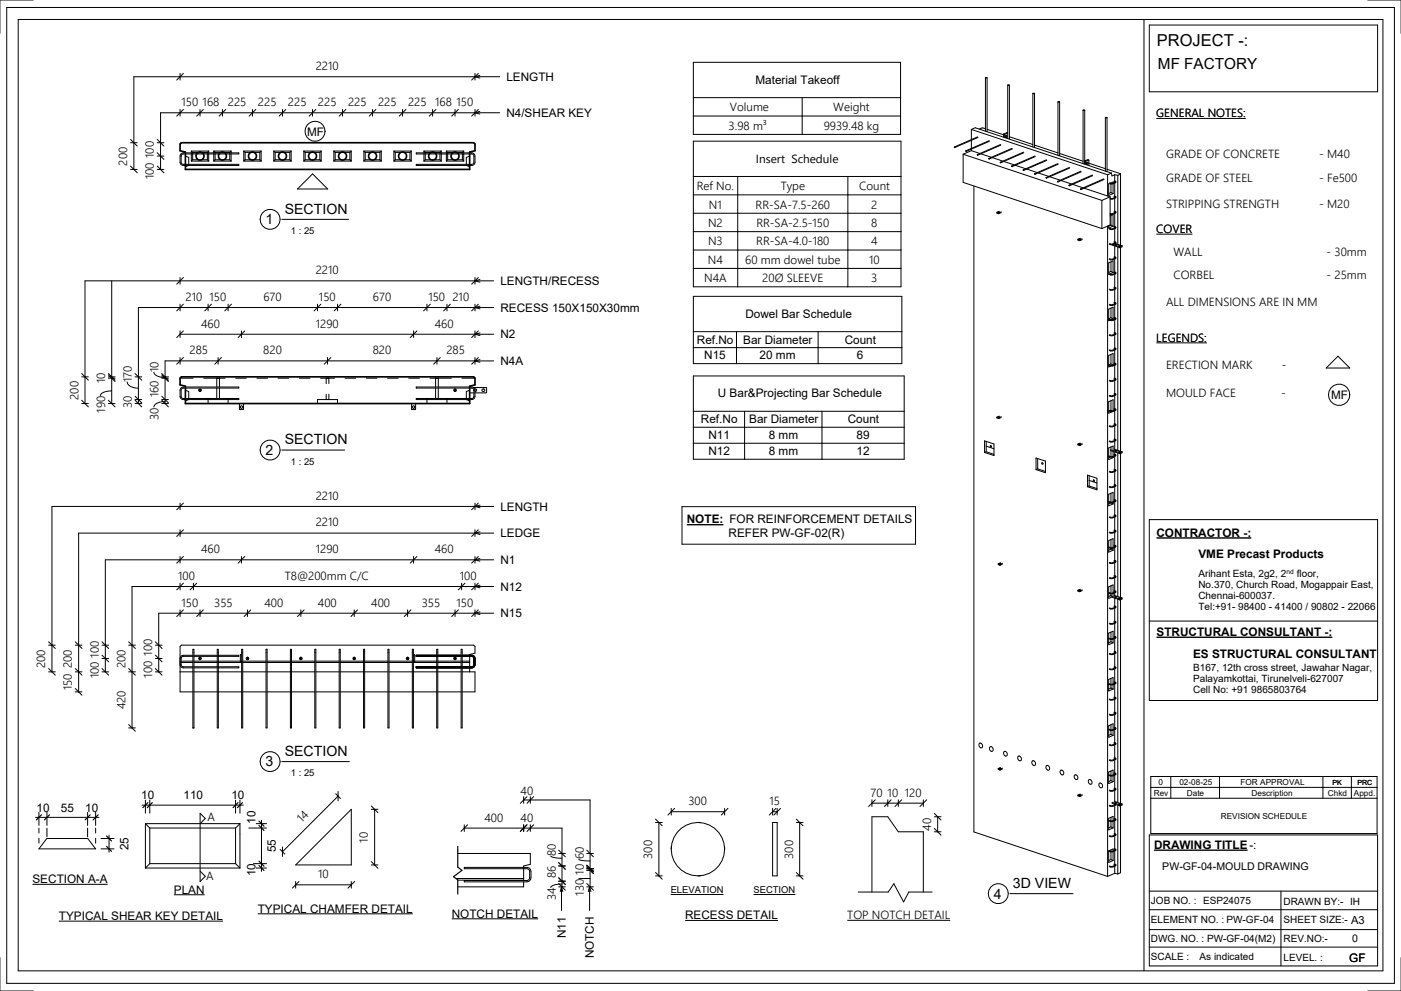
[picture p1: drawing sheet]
<svg xmlns="http://www.w3.org/2000/svg" width="420mm" height="297mm" viewBox="0 0 420 297" stroke-linecap="round" stroke-linejoin="round" font-family="sans-serif">
<g fill="none" stroke="#000" stroke-width=".3">
<path d="M2 2.2h416.1v292.6h-416.1zM5.5 5.8h409.2v285.3h-409.2zM10 0h-10v10M343 5.8v285.3M344.6 7.5h68.5v20h-68.5zM410.1 0h10v10M54 22v2M54 32.8v2M55 22l-2 2M55 32.8l-2 2M60 32.8v2M61 32.8l-2 2"/>
<path d="M66.7 32.8v2M67.7 32.8l-2 2M75.7 32.8v2M76.7 32.8l-2 2M84.7 32.8v2M85.7 32.8l-2 2M93.7 32.8v2M94.7 32.8l-2 2M102.7 32.8v2M103.7 32.8l-2 2M111.7 32.8v2M112.7 32.8l-2 2"/>
<path d="M120.7 32.8v2M121.7 32.8l-2 2M129.7 32.8v2M130.7 32.8l-2 2M136.4 32.8v2M137.4 32.8l-2 2M142.4 22v2M142.4 32.8v2M143.4 22l-2 2M143.4 32.8l-2 2M143.9 22.6l-1.5 .4 1.5 .4M143.9 33.4l-1.5 .4 1.5 .4"/>
<path d="M149.8 23h-109.7v27.8M149.8 33.8h-101.7v17M291.3 38.8l40.8 13.6M291.3 38.8v3.1M291.3 38.8l1.1-.5 8.5 2.8v-.8M295.5 23.3v16M295.5 38.6l-1.1-.2-.8 .3M295.5 23.3h.5zM296 38.8l4.9 1.6M296 23.3v16.2M302.2 25.5v16M302.2 25.5h.5z"/>
<path d="M302.7 25.5v16.2M309.7 28v16.1M309.7 28h.5zM310.2 28v16.2M317.2 30.5v16.1M317.2 30.5h.5zM317.7 30.5v16.2M324.7 33v16.1M324.8 33h.4zM325.2 33v15.3M331.4 35.3v16M331.5 35.2l.4 .1z"/>
<path d="M331.9 35.3v16.2M39.1 49.8l2 2M39.1 50.8h2M39.1 41.8l2 2M39.1 42.8h2M47.1 50.8h2M47.1 49.8l2 2M47.1 42.8h2M47.1 45.8l2 2M47.1 46.8h2M47.1 41.8l2 2M54.3 46.1l.7-.3h16.6v.4h-16.6l-.5 .1-.2 .5v2l.5 .5h16.8v.3h-16.9l-.6-.5-.1-.5v-1.8z"/>
<path d="M55.6 46.8l1 .4v2.4l-1 .4M57.4 45.3h5.2M57.4 45.3v3M57.4 48.3h5.2M57.4 45.3l.4 .4M57.8 45.7h1.7M57.8 45.7v2.2M57.8 47.9l-.4 .4M57.8 47.9h1.7M60.5 45.7h1.7M60.5 47.9h1.7M62.2 47.9l.4 .4"/>
<path d="M62.2 45.7v2.2M62.6 45.3v3M62.6 45.3l-.4 .4M64.1 45.3h5.2M64.1 48.3h5.2M64.1 45.3v3M64.1 45.3l.4 .4M64.5 45.7h1.7M64.5 47.9h1.7M64.5 45.7v2.2M64.5 47.9l-.4 .4M67.2 45.7h1.7"/>
<path d="M67.2 47.9h1.7M68.9 47.9l.4 .4M68.9 45.7v2.2M69.3 45.3v3M69.3 45.3l-.4 .4M73.1 45.3h5.2M73.1 48.3h5.2M73.1 45.3v3M73.1 45.3l.4 .4M73.5 45.7h1.7M73.5 47.9h1.7M73.5 45.7v2.2"/>
<path d="M73.5 47.9l-.4 .4M76.2 45.7h1.7M76.2 47.9h1.7M77.9 47.9l.4 .4M77.9 45.7v2.2M78.3 45.3v3M78.3 45.3l-.4 .4M82.1 45.3h5.2M82.1 48.3h5.2M82.1 45.3v3M82.1 45.3l.4 .4M82.5 45.7h1.7"/>
<path d="M82.5 47.9h1.7M82.5 45.7v2.2M82.5 47.9l-.4 .4M85.2 45.7h1.7M85.2 47.9h1.7M86.9 47.9l.4 .4M86.9 45.7v2.2M87.3 45.3v3M87.3 45.3l-.4 .4M91.1 45.3h5.2M91.1 48.3h5.2M91.1 45.3v3"/>
<path d="M91.1 45.3l.4 .4M91.5 45.7h1.7M91.5 47.9h1.7M91.5 45.7v2.2M91.5 47.9l-.4 .4M93.7 52.1l4.6 4.6h-9.1zM94.2 45.7h1.7M94.2 47.9h1.7M95.9 47.9l.4 .4M95.9 45.7v2.2M96.3 45.3v3M96.3 45.3l-.4 .4"/>
<path d="M100.1 45.3h5.2M100.1 48.3h5.2M100.1 45.3v3M100.1 45.3l.4 .4M100.5 45.7h1.7M100.5 47.9h1.7M100.5 45.7v2.2M100.5 47.9l-.4 .4M103.2 45.7h1.7M103.2 47.9h1.7M104.9 47.9l.4 .4M104.9 45.7v2.2"/>
<path d="M105.3 45.3v3M105.3 45.3l-.4 .4M109.1 45.3h5.2M109.1 48.3h5.2M109.1 45.3v3M109.1 45.3l.4 .4M109.5 45.7h1.7M109.5 47.9h1.7M109.5 45.7v2.2M109.5 47.9l-.4 .4M112.2 45.7h1.7M112.2 47.9h1.7"/>
<path d="M113.9 47.9l.4 .4M113.9 45.7v2.2M114.3 45.3v3M114.3 45.3l-.4 .4M118.1 45.3h5.2M118.1 48.3h5.2M118.1 45.3v3M118.1 45.3l.4 .4M118.5 45.7h1.7M118.5 47.9h1.7M118.5 45.7v2.2M118.5 47.9l-.4 .4"/>
<path d="M121.2 45.7h1.7M121.2 47.9h1.7M122.9 47.9l.4 .4M122.9 45.7v2.2M123.3 45.3v3M123.3 45.3l-.4 .4M124.8 45.8l16.9 .1 .7 .6v2.4l-.3 .4-.6 .3h-16.7v-.3h16.7l.4-.2 .2-.5v-2l-.5-.4h-16.8zM127.1 45.3h5.2M127.1 48.3h5.2M127.1 45.3v3M127.1 45.3l.4 .4M127.5 45.7h1.7"/>
<path d="M127.5 47.9h1.7M127.5 45.7v2.2M127.5 47.9l-.4 .4M130.2 45.7h1.7M130.2 47.9h1.7M131.9 47.9l.4 .4M131.9 45.7v2.2M132.3 45.3v3M132.3 45.3l-.4 .4M133.8 45.3h5.2M133.8 48.3h5.2M133.8 45.3v3"/>
<path d="M133.8 45.3l.4 .4M134.2 45.7h1.8M134.2 47.9h1.8M134.2 45.7v2.2M134.2 47.9l-.4 .4M136.9 45.7h1.7M136.9 47.9h1.7M138.6 47.9l.4 .4M138.6 45.7v2.2M139 45.3v3M139 45.3l-.4 .4M140.8 46.8l-1 .4v2.4l1 .4"/>
<path d="M288.8 46.2v8.5l41.6 13.8M288.8 46.2l41.6 13.9M289.6 45.2l.1 .1M291.3 42.1v2.4M291.3 44.7v.5M291.3 45.2l2.5 .8M291.3 45.2l-2.5 1M292 55.8v193.6l40.1 13.3M293.1 41l-6.9 3.1M293.2 41.2l-6.9 3M294.1 46.1l3.2 1.1M296.5 47.5h.1"/>
<path d="M296.5 47.5l.1 .2zM296.6 42.2l-7 3M296.7 42.4l-7 3M297.5 47.3l3.2 1M300 43.3l-6.9 3M300.1 43.5l-7 3M300.9 40.3l.3 .1M301 40.2l.9-.4 .3 .1-.9 .4M301 40.2l-.1 .1M301 40.2l.3 .1M301 48.4l3.1 1.1M301.2 40.4v.8l24 8v-.8"/>
<path d="M301.3 40.3l-.1 .1M301.6 40.6v.1M301.6 40.7l-.1 .4M302.7 41l7 2.3M303.5 44.5l-7 3M303.5 44.6l-6.9 3.1M304.4 49.5l3.2 1.1M306.9 45.6l-7 3M307 45.8l-7 3M307.9 50.7l3.1 1M310.2 43.5l7 2.3M310.3 46.8l-6.9 3"/>
<path d="M310.4 46.9l-6.9 3.1M311.3 51.8l3.2 1.1M313.8 47.9l-7 3M313.9 48.1l-7 3M314.7 53l3.2 1M317.2 49l-6.9 3.1M317.3 49.2l-7 3.1M317.7 46l7 2.3M318.2 54.1l3.1 1.1M320.7 50.2l-7 3M320.7 50.4l-6.9 3M321.6 55.3l3.2 1"/>
<path d="M324.1 51.3l-7 3.1M324.2 51.5l-7 3M325.1 56.4l7.8 2.6M325.2 48.4l.3 .1M325.2 48.3l.3 .1M325.2 48.3v.1M325.5 48.5v.8l7.8 2.6M325.5 48.4v.1M325.9 49.3a.31 .31 0 0 1-.2-.4 .31 .31 0 0 1 .5-.1l-.3 .5M325.9 48.7h.1M325.9 48.7l-.1 .4M326.4 48l-.3-.1-.9 .4"/>
<path d="M326.4 48l.1 1.6M326.4 48l-.9 .4M326.5 48.9l4.9 1.7M327.5 52.5l-6.9 3M327.6 52.7l-6.9 3M331 53.6l-7 3 .1 .2-.1-.2M331.1 53.8l-7 3M331.9 50.7l4.1 1.5M332.1 52.4v6.4M332.6 55l1.1 .1M332.6 54.8l.4 .1M332.7 55l-.3 .1v3.5l1.3-.6"/>
<path d="M332.9 59v8.5l-2.5 1M332.9 59l-2.5 1.1M333.1 54.8v.2M333.1 55.2v2.5M333.1 57.7l.6 .3M333.1 57.7l-.7 .3M333.3 51.9l-1.2 .5M333.3 51.9l.1 .8 .8-.3M333.7 54.9v-.3l-.8 .3M333.7 55.1v2.9M334 54.4l.4 .2-1.4 .3M334 58.9l.4 .2"/>
<path d="M334.1 54.2l.4 .2 .1 .3-.9 .4M334.1 58.8l.4 .1 .1 .3-.9 .5h-.8M334.2 52.4l1 .2M334.2 52.4v1.9M334.2 54.5v.2M334.2 54.9v3.9M334.2 59v.2M334.2 59.4v4M334.4 59.1l-1 .4-.5-.1M335.2 52.6v20.7M336 52.2v21.3M336 52.2l-.8 .4"/>
<path d="M298.9 63.7v.2l.5 .2M298.9 63.7l.5 .1M299 63.6l-.1 .1M299.3 63.6h.4zM299.4 63.8v.3M299.5 64l-.1 .1M299.5 63.8h-.1M299.5 63.8v.2M299.6 63.3l-.6 .3M300.2 63.8l-.7 .2M300.2 63.5l-.7 .3M323.2 71.8v.2l.5 .1"/>
<path d="M323.2 71.8l.5 .1M323.3 71.7l-.1 .1M323.6 71.7h.4zM323.7 71.9v.2M323.8 72.1h-.1M323.8 71.9h-.1M323.8 71.9v.2M323.9 71.4l-.6 .3M324.5 71.8l-.7 .3M324.5 71.6l-.7 .3M330.4 60.1v8.4M332.1 67.8v194.9"/>
<path d="M332.4 67.6v.8l1.3-.6M332.6 73.2l1.1 .1M332.9 64.7l.8-.4v3.5M333.1 64.6v2.9M333.1 78.5v2.9M333.1 67.5l.6 .3M333.1 67.5l-.7 .3M333.4 73.5l2.3 .7M333.7 73.3l2 .7M334 63.5l.4 .2-1 .4-.5-.1M334 68l.4 .2-1 .4-.8-.1M334 72.6l.4 .2-1 .4-.8-.2"/>
<path d="M334 77.2l.4 .1M334.1 63.3l.4 .2 .1 .3-.9 .4h-.8M334.1 67.9l.4 .1 .1 .3-1.2 .5-.8-.1M334.1 72.4l.4 .2 .1 .3-.9 .4M334.1 77l.4 .1 .1 .3-1.2 .5-.8-.1M334.1 72.9h.1M334.2 63.6v.2M334.2 64v3.9M334.2 68.1v.2M334.2 68.5v4M334.2 72.7v.2M334.2 73.7v3.3"/>
<path d="M334.2 77.2v.2M334.2 77.6v4M334.3 73.3h.5zM334.4 73l2 .7M334.4 77.3l-1 .4-.8-.1M335.2 74.1v60.9M335.4 73.6l.5 .1zM335.7 74v.2M335.7 74h.1M335.7 74.2l.1 .1M335.8 74v.3M336 74.2v61.1"/>
<path d="M336.4 73.7v.3l-.6 .3M336.4 73.7l-.6 .3M33.5 84.2v36.8M54 83.2v2M54 91.2v2M54 99.2v2M55 83.2l-2 2M55 91.2l-2 2M55 99.2l-2 2M62.4 91.2v2M63.4 91.2l-2 2M68.4 91.2v2"/>
<path d="M69.4 91.2l-2 2M72.4 99.2v2M73.4 99.2l-2 2M95.2 91.2v2M96.2 91.2l-2 2M101.2 91.2v2M102.2 91.2l-2 2M124 99.2v2M125 99.2l-2 2M128 91.2v2M129 91.2l-2 2M134 91.2v2"/>
<path d="M135 91.2l-2 2M142.4 83.2v2M142.4 91.2v2M142.4 99.2v2M143.4 83.2l-2 2M143.4 91.2l-2 2M143.4 99.2l-2 2M143.9 83.8l-1.5 .4 1.5 .4M143.9 91.8l-1.5 .4 1.5 .4M143.9 99.8l-1.5 .4 1.5 .4M148 84.2h-122.5v36.8M148 92.2h-106.5v28.8"/>
<path d="M332.4 95.7l.6 .2M333.1 92.4v2.9M333.1 95.3l.6 .3M333.1 95.3l-.7 .2M333.1 81.4l.6 .3M333.1 81.4l-.7 .3M333.7 81.7v-3.5l-1.3 .6v3.5l.2-.1M333.7 95.6v-3.5l-1.3 .6v3.4l.3-.1M333.7 95.6l-.7 .3M333.7 81.7l-1 .4M334 81.7l.4 .2-1 .4-.8-.2M334 86.3l.4 .1-1 .4-.8-.1"/>
<path d="M334 90.8l.4 .2M334 95.4l.4 .1-1.4 .4M334 99.9l.4 .2-1 .4-.8-.2M334.1 95.2l.4 .1 .1 .3-1.2 .5-1-.2M334.1 81.5l.4 .2 .1 .3-1.2 .5-.8-.2M334.1 86.1l.4 .1 .1 .3-1.2 .5-.8-.1M334.1 90.6l.4 .2 .1 .3-1.2 .5-.8-.2M334.1 99.7l.4 .2 .1 .3-1.2 .5-.8-.2M334.2 81.8v.2M334.2 82.2v3.9M334.2 86.3v.2M334.2 86.7v4"/>
<path d="M334.2 90.9v.2M334.2 91.3v3.9M334.2 95.4v.2M334.2 95.8v4M334.2 100v.2M334.4 91l-1 .4-.8-.2M24.5 120l2 2M24.5 112l2 2M24.5 113h2M32.5 113.4h2M32.5 120l2 2M32.5 113h2"/>
<path d="M32.5 112l2 2M32.5 112.4l2 2M33.5 117.2h-.9a2.72 2.72 0 0 0-2.5 1.4M38.1 114.5a2.99 2.99 0 0 0 3.4 1.9M40.5 119.8h2M40.5 113h2M40.5 120l2 2M40.5 118.8l2 2M40.5 112l2 2M46.1 111.6a3.1 3.1 0 0 0 3.4 1.6M48.5 119.8h2M48.5 113.4h2"/>
<path d="M48.5 113h2M48.5 120l2 2M48.5 118.8l2 2M48.5 112.4l2 2M48.5 112l2 2M54 107.2v2M54 100.2h94M54 113.4h3.9M54.3 116.3l.7-.3h16.6v.3h-16.6l-.5 .2-.2 .5v2l.5 .4 16.8 .1v.3h-16.9l-.6-.5-.1-.5v-1.8zM55 107.2l-2 2M55.6 117l1 .4v2.1M56.6 119.8l-1 .4"/>
<path d="M61.1 113.4h6.4M62.4 119.8v1.2M65 113.4v2.6M65 116.3v3.2M65.4 107.2v2M65.8 113.4v2.6M65.8 116.3v3.2M66.4 107.2l-2 2M68.4 119.8v1.2M70.7 113.4h3.1M77 113.4h3.2M83.4 113.4h3.2"/>
<path d="M89.8 113.4h3.1M96.1 113.4h4.2M97.8 113.4v1.6M97.8 118.2v1.6M98.2 107.2v2M98.6 113.4v1.6M98.6 118.2v1.6M99.2 107.2l-2 2M103.5 113.4h3.2M109.8 113.4h3.2M116.2 113.4h3.2M122.6 113.4h3.1"/>
<path d="M124.8 116l16.9 .1 .7 .6v2.4l-.3 .4-.6 .3h-16.7v-.3h16.7l.4-.2 .2-.5v-2l-.5-.4-16.8-.1zM128 119.8v1.2M128.9 113.4h6.4M130.6 113.4v2.6M130.6 116.3v3.2M131 107.2v2M131.4 113.4v2.6M131.4 116.3v3.2M132 107.2l-2 2M134 119.8v1.2M138.5 113.4h3.9M139.8 119.8l1 .4"/>
<path d="M140.8 117l-1 .4v2.1M140.8 117.8h1.3M142 116.2l3.9 .1v1.4l-.2 .1h-3.3M142.1 116.9v.2M142.3 116.6l.5 .1 .1 .3-.1 .3h-.4M142.4 108.2l1.5 .4M142.4 108.2h5.6M142.4 107.2v2M142.4 108.2h-92.9v12.8M143.4 107.2l-2 2M143.9 107.8l-1.5 .4M333.1 106.3v2.8"/>
<path d="M333.1 109.1l.6 .3M333.1 109.1l-.6 .3M333.7 109.4v-3.4l-1.3 .5v3.5l.6-.2M333.7 109.4l-.3 .2M334 104.5l.4 .1-1 .4-.8-.1M334 109l.4 .2M334 113.6l.4 .1-1 .4-.8-.1M334 118.1l.4 .2-1 .4-.8-.2M334.1 104.3l.4 .1 .1 .3-1.2 .5-.8-.1M334.1 108.8l.4 .2 .1 .3-1.2 .5-1-.2M334.1 113.4l.4 .1 .1 .3-1.2 .5-.8-.1M334.1 117.9l.4 .2 .1 .3-1.2 .5-.8-.2"/>
<path d="M334.2 100.4v3.9M334.2 104.5v.2M334.2 104.9v4M334.2 109.1v.2M334.2 109.5v3.9M334.2 113.6v.2M334.2 114v4M334.2 118.2v.2M334.2 118.6v3.9M334.4 109.2l-1 .4-1-.2M401.2 106.8l3.5 3.5h-7.1zM24.5 121h2"/>
<path d="M32.5 121h2M40.5 121h2M48.5 121h2M49.5 120.4a3 3 0 0 0-3.4 1.6M71.8 121l.1 1.8h1l.1-1.8M95.2 121v-1.2h6v1.2M123.4 121l.1 1.8h1l.1-1.8M295.2 132.2l2.8 .9v3.5l-2.8-1zM295.7 133.8l2.3 .7M295.7 135.4l-.5 .2M295.7 135.4l2.3 .8M295.7 132.3v3.1"/>
<path d="M298.9 125.1v.2l.5 .2M298.9 125.1l.5 .1M299.3 125h.4zM299.4 125.2v.3M299.5 125.2v.2M299.5 125.4l-.1 .1M299.5 125.2h-.1M299.6 124.7l-.7 .4M300.2 125.2l-.7 .2M300.2 124.9l-.7 .3M310.6 137.3l2.9 .9v3.5l-2.9-.9zM311.1 137.5v3.1"/>
<path d="M323.2 133.2v.2l.5 .1M323.2 133.2l.5 .1M323.3 133.1l-.1 .1M323.6 133.1h.4zM323.7 133.3v.2M323.8 133.3v.2M323.8 133.5h-.1M323.8 133.3h-.1M323.9 132.8l-.6 .3M324.5 133.2l-.7 .3M324.5 133l-.7 .3M332.4 136.9l1.3 .1"/>
<path d="M332.5 123.3h-.1M332.8 137l-.4 .2M332.9 134.8l2.8 .9M332.9 135.1l2.8 .9M333.1 120.1v2.9M333.1 134v.7M333.1 135.1v1.8M333.1 123l.4 .2M333.1 123l-.3 .1M333.5 137.1l.2 .1M333.7 123.1v-3.2l-1.3 .5v3.5l1.1-.5M333.7 134.8v-1.1l-1.3 .6v3.5l1.3-.6"/>
<path d="M333.7 135.3v1.5M333.7 137v.2M334 122.7l.4 .1M334 127.2l.4 .2-1 .4-.8-.2M334 131.8l.4 .1-1 .4-.8-.1M334 136.3l.4 .2-1 .4-1-.2M334.1 122.5l.4 .1 .1 .3-1.2 .5-1-.2M334.1 127l.4 .2 .1 .3-1.2 .5-.8-.2M334.1 131.6l.4 .1 .1 .3-1.2 .5-.8-.1M334.1 136.1l.4 .2 .1 .3-.9 .4M334.1 134.7l2.3 .8M334.2 122.7v.2"/>
<path d="M334.2 123.1v4M334.2 127.3v.2M334.2 127.7v3.9M334.2 131.8v.2M334.2 132.2v2.5M334.2 135.5v.7M334.2 136.4v.2M334.2 136.8v3.9M334.3 135l.5 .1zM334.4 122.8l-1 .4-1-.2M335.2 135.8v43.1M335.4 135.4l.5 .1z"/>
<path d="M335.7 135.7v.3M335.7 135.7h.1M335.7 136h.1M335.8 135.7v.3M336 135.9v43.2M336.4 135.5l-.6 .2M336.4 135.5v.3l-.6 .2M54 150.8v2M54 158.8v2M55 150.8l-2 2M55 158.8l-2 2M142.4 150.8v2"/>
<path d="M142.4 158.8v2M143.4 150.8l-2 2M143.4 158.8l-2 2M143.9 151.4l-1.5 .4 1.5 .4M143.9 159.4l-1.5 .4 1.5 .4M148 151.8h-132.4v49.6M148 159.8h-124.4v47.6M204.5 151.9h70v11.2h-70zM311.1 140.6l2.4 .7M311.1 140.6l-.5 .2M326.1 142.4l2.8 1v3.5l-2.8-1zM326.6 144l2.3 .8"/>
<path d="M326.6 145.7l2.3 .8M326.6 145.7l-.5 .2M326.6 142.6v3.1M332.4 150.5l1.3 .2M333.1 147.9v2.6M333.1 150.7v.1M333.1 150.8l.6 .3M333.1 150.8l-.7 .3M333.7 150.4v-2.8l-1.3 .6v3.4l1.3-.5M333.7 150.7v.4M334 140.9l.4 .1M334 145.4l.4 .2-1 .4-.8-.2"/>
<path d="M334 150l.4 .1-1 .4-1-.2M334 154.5l.4 .2M334 159.1l.4 .1-1 .4-.8-.1M334.1 140.7l.4 .1 .1 .3-1.2 .5-.8-.1M334.1 145.2l.4 .2 .1 .3-1.2 .5-.8-.2M334.1 149.8l.4 .1 .1 .3-.9 .5M334.1 154.3l.4 .2 .1 .3-1.2 .5-.8-.2M334.1 158.9l.4 .1 .1 .3-1.2 .5-.8-.1M334.2 140.9v.2M334.2 141.3v4M334.2 145.5v.2M334.2 145.9v3.9"/>
<path d="M334.2 150v.2M334.2 150.4v4M334.2 154.6v.2M334.2 155v3.9M334.2 159.1v.2M334.2 159.5v4M334.4 141l-1 .4-.8-.1M334.4 154.7l-1 .4-.8-.2M344.6 155.8h68.5v54.2h-68.5zM54 166.8v2M54 174.8v2M55 166.8l-2 2"/>
<path d="M55 174.8l-2 2M58 174.8v2M59 174.8l-2 2M72.4 166.8v2M73.4 166.8l-2 2M124 166.8v2M125 166.8l-2 2M138.4 174.8v2M139.4 174.8l-2 2M142.4 166.8v2M142.4 174.8v2M143.4 166.8l-2 2"/>
<path d="M143.4 174.8l-2 2M143.9 167.4l-1.5 .4 1.5 .4M143.9 175.4l-1.5 .4 1.5 .4M148 167.8h-116.4v33.6M148 175.8h-108.4v42.4M299.3 169v.3l.5 .1M299.3 169l.5 .2M299.6 169h.5zM299.8 169.2v.2M299.9 169.2v.2M299.9 169.4h-.1M299.9 169.2h-.1"/>
<path d="M300 168.7l-.7 .3M300.6 169.1l-.7 .3M300.6 168.9l-.7 .3M323.2 177v.2l.5 .2M323.2 177l.5 .1M323.6 176.9h.4zM323.7 177.1v.3M323.8 177.1v.3M323.8 177.4h-.1M323.8 177.1h-.1M323.9 176.6l-.7 .4M324.5 177.1l-.7 .3"/>
<path d="M324.5 176.8l-.7 .3M332.4 164.2l1.3 .1M332.4 177.8l1.3 .2M333 178.6l2.7 .9M333.1 161.8v2.4M333.1 164.4v.2M333.1 175.6v2.2M333.1 178v.5M333.1 178.5l.1 .1M333.1 178.5l-.7 .3M333.1 164.6l.6 .4M333.1 164.6l-.7 .3"/>
<path d="M333.4 179.1l2.3 .7M333.7 164.1v-2.6l-1.3 .6v3.4l1.3-.5M333.7 164.3v.7M333.7 177.8v-2.4l-1.3 .5v3.5l1-.4M333.7 178v.6M334 163.6l.4 .2-1 .4-1-.2M334 168.2l.4 .1-1 .4-.8-.1M334 172.7l.4 .2M334 177.3l.4 .1-1 .4-1-.2M334.1 163.4l.4 .2 .1 .3-.9 .4M334.1 168l.4 .1 .1 .3-1.2 .5-.8-.1M334.1 172.5l.4 .2 .1 .3-1.2 .5-.8-.2"/>
<path d="M334.1 177.1l.4 .1 .1 .4-.9 .4M334.1 178.5l2.3 .8M334.2 163.7v.2M334.2 164.1v3.9M334.2 168.2v.2M334.2 168.6v4M334.2 172.8v.2M334.2 173.2v3.9M334.2 177.4v.1M334.2 177.7v.8M334.2 179.3v2.4M334.3 178.8l.5 .1z"/>
<path d="M334.4 172.9l-1 .4-.8-.1M335.2 179.6v61M335.4 179.2l.5 .1zM335.7 179.5v.3M335.7 179.5l.1 .1M335.7 179.8h.1M335.8 179.6v.2M336 179.8v61.1M336.4 179.3v.3l-.6 .2M336.4 179.3l-.6 .3M14.6 193.4h2M14.6 192.4l2 2"/>
<path d="M22.6 193.4h2M22.6 192.4l2 2M30.6 193.4h2M30.6 196.4l2 2M30.6 197.4h2M30.6 192.4l2 2M38.6 193.4h2M38.6 192.4l2 2M46.6 193.4h2M46.6 197.4h2M46.6 196.4l2 2M46.6 192.4l2 2"/>
<path d="M54 199.3l.1 .4 .6 .5h3.1M54 182.8v2M54.3 198.6h3.5M54.3 198.2h3.5M55 182.8l-2 2M57.8 196.8h-3l-.5 .6v2l.3 .4 3.2 .1M57.8 196.5h-3.1l-.6 .4-.1 .5M57.9 194.7l.3 .1v23.4h-.4zM58.2 198.6h6.9M58.2 198.2h6.9M58.2 196.5h6.9M58.2 196.8h6.9"/>
<path d="M58.2 199.9h6.9M60 182.8v2M61 182.8l-2 2M65.2 194.7l.3 .1v23.4h-.4zM65.5 196.5h6.1v.3h-6.1M65.5 199.9h6.1v.3h-6.1M65.5 198.6h7M65.5 198.2h7M72.1 196.3h.4M72.1 198.5h.4M72.5 196.2h-.4v2.4M72.5 194.7l.3 .1v23.4h-.3z"/>
<path d="M72.8 198.6h7M72.8 198.2h7M74.2 182.8v2M75.2 182.8l-2 2M79.8 194.7l.3 .1v23.4h-.3zM80.1 198.6h7M80.1 198.2h7M87.1 194.7l.3 .1v23.4h-.3zM87.4 198.6h7M87.4 198.2h7M90.2 182.8v2M91.2 182.8l-2 2"/>
<path d="M94.4 194.7l.3 .1v23.4h-.3zM94.7 198.6h7M94.7 198.2h7M101.7 194.7l.3 .1v23.4h-.3zM102 198.6h7M102 198.2h7M106.2 182.8v2M107.2 182.8l-2 2M109.1 194.7l.2 .1v23.4h-.3zM109.3 198.6h7M109.3 198.2h7M116.4 194.7l.2 .1v23.4h-.3z"/>
<path d="M116.6 198.6h7M116.6 198.2h7M122.2 182.8v2M123.2 182.8l-2 2M123.7 194.7l.3 .1v23.4h-.4zM124 198.6h6.9M124 198.2h6.9M124 196.2h.3v2.4M124 196.3h.3M124 198.5h.3M130.9 196.5h-6.1v.3h6.1M130.9 199.9h-6.1v.3h6.1"/>
<path d="M131 194.7l.3 .1v23.4h-.4zM131.3 198.6h7M131.3 198.2h7M131.3 196.5h7M131.3 196.8h7M131.3 199.9h7M136.4 182.8v2M137.4 182.8l-2 2M138.3 194.7l.3 .1v23.4h-.3zM138.6 196.8l3.2 .1 .3 .4v2M138.6 198.6h2.2M138.6 198.2h2.2"/>
<path d="M138.6 196.5h2.9M138.6 199.9h2.9M140.8 196.5v-.3l1.6-.4v-2l-.4-.4h-87.6l-.4 .4v13.6h3.8M140.8 196.8v3.1M141.5 196.5l.6 .2 .3 .7M141.8 199.8l-.3 .1M142.1 199.3l-.2 .4-.4 .2M142.1 199.3l-.3 .5M142.4 197.4v2.1l-.5 .6-3.3 .1M142.4 182.8v2M143.4 182.8l-2 2M143.9 183.4l-1.5 .4 1.5 .4"/>
<path d="M148 183.8h-100.4v17.6M333.1 189.5v2M333.1 191.7v.7M333.1 192.4l.6 .3M333.1 192.4l-.7 .3M333.7 191.4v-2.2l-1.3 .6v3.5l1.3-.6M333.7 191.6v1.1M334 181.8l.4 .2-1 .4-.8-.1M334 186.4l.4 .1M334 190.9l.4 .2-1 .4-1-.2M334 195.5l.4 .2-1 .4-.8-.2M334.1 181.6l.4 .2 .1 .3-1.2 .5-.8-.2"/>
<path d="M334.1 186.2l.4 .1 .1 .4-1.2 .5-.8-.2M334.1 190.7l.4 .2 .1 .3-1.2 .5-1-.2M334.1 195.3l.4 .1 .1 .4-1.2 .5-.8-.2M334.1 199.8l.4 .2 .1 .3-1.2 .5-.8-.2M334.2 181.9v.2M334.2 182.3v3.9M334.2 186.5v.1M334.2 186.8v4M334.2 191v.2M334.2 191.4v4M334.2 195.6v.1M334.2 196v3.9"/>
<path d="M334.4 186.5l-1 .5-.8-.2M344.6 186.2h68.5M14.6 201.4h2M14.6 200.4l2 2M22.6 201.4h2M22.6 207.4h2M22.6 206.4l2 2M22.6 200.4l2 2M30.6 201.4h2M30.6 200.4l2 2M38.6 201.4h2M38.6 218.2h2"/>
<path d="M38.6 200.4l2 2M38.6 217.2l2 2M46.6 201.4h2M46.6 200.4l2 2M54 201.4h3.8M58.2 201.4h6.9M58.2 207.4h6.9M58.2 200.2h6.9M65.5 201.4h7M65.5 207.4h7M72.8 201.4h7M72.8 207.4h7"/>
<path d="M80.1 201.4h7M80.1 207.4h7M87.4 201.4h7M87.4 207.4h7M94.7 201.4h7M94.7 207.4h7M102 201.4h7M102 207.4h7M109.3 201.4h7M109.3 207.4h7M116.6 201.4h7M116.6 207.4h7"/>
<path d="M124 201.4h6.9M124 207.4h6.9M131.3 201.4h7M131.3 207.4h7M131.3 200.2h7M138.6 201.4h3.8v6h-3.8M140.8 200.2v1.2M332.4 218.8l1.3 .1M333.1 203.4v1.7M333.1 205.3v1M333.1 217.3v1.5M333.1 219v1.1"/>
<path d="M333.1 206.3l.6 .3M333.1 206.3l-.7 .3M333.7 205.1v-2l-1.3 .6v3.5l1.3-.6M333.7 205.3v1.3M333.7 218.7v-1.7l-1.3 .6v3.4l1.3-.5M333.7 218.9v1.6M334 200l.4 .2-1 .4-.8-.1M334 204.6l.4 .2M334 209.1l.4 .2-1 .4-.8-.1M334 213.7l.4 .2-1 .4-.8-.2M334 218.2l.4 .2M334.1 204.4l.4 .1 .1 .4-1.2 .5-1-.3"/>
<path d="M334.1 208.9l.4 .2 .1 .3-1.2 .5-.8-.2M334.1 213.5l.4 .1 .1 .4-1.2 .5-.8-.2M334.1 218l.4 .2 .1 .3-.9 .4M334.2 200.1v.2M334.2 200.5v4M334.2 204.7v.1M334.2 205.1v3.9M334.2 209.2v.2M334.2 209.6v3.9M334.2 213.8v.1M334.2 214.2v3.9M334.2 218.3v.2"/>
<path d="M334.2 218.7v4M334.4 204.7l-1 .5-1-.3M334.4 218.4l-1 .4-1-.2M100.7 238l1.4 1.4M101.4 238.7l-16.7 16.6M101.4 237.3v2.8M157 239.8h19.9v26.1M157 238.8v2M158 238.8l-2 2M159 238.8v2M160 238.8l-2 2M261.4 239.8v2"/>
<path d="M262.4 239.8l-2 2M266.2 239.8v2M267.2 239.8l-2 2M269.3 239.8v2M270.3 239.8l-2 2M276.9 239.8v2M277.9 239.8l-2.1 2M293.7 222.9a.69 .69 0 0 1 .9 .4 .69 .69 0 0 1-.5 .9 .9 .9 0 0 1-.4-1.3zM296.8 223.9a.69 .69 0 0 1 .9 .5 .69 .69 0 0 1-.5 .8 .9 .9 0 0 1-.4-1.3zM299.3 230.4v.3l.5 .1M299.3 230.4l.5 .2M299.6 230.4h.5z"/>
<path d="M299.8 230.6v.2M299.9 230.8h-.1M299.9 230.6h-.1M299.9 230.6v.2M300 230.1l-.7 .3M300.6 230.5l-.7 .3M300.6 230.3l-.7 .3M301.1 225.3a.69 .69 0 0 1 .9 .5 .69 .69 0 0 1-.5 .9 .9 .9 0 0 1-.4-1.4zM305.3 226.7a.69 .69 0 0 1 .9 .5 .69 .69 0 0 1-.5 .9 .9 .9 0 0 1-.4-1.4zM309.5 228.2a.69 .69 0 0 1 1 .4 .69 .69 0 0 1-.6 .9 .9 .9 0 0 1-.4-1.3zM313.8 229.6a.69 .69 0 0 1 .9 .4 .69 .69 0 0 1-.5 .9 .9 .9 0 0 1-.4-1.3zM318 231a.69 .69 0 0 1 .9 .4 .69 .69 0 0 1-.5 .9 .9 .9 0 0 1-.4-1.3z"/>
<path d="M322.2 232.4a.69 .69 0 0 1 1 .4 .69 .69 0 0 1-.6 .9 .9 .9 0 0 1-.4-1.3zM323.2 238.4v.2l.5 .2M323.2 238.4l.5 .1M323.3 238.3l-.1 .1M323.6 238.3h.4zM323.7 238.5v.3M323.8 238.5v.3M323.8 238.8h-.1M323.8 238.5h-.1M323.9 238.1l-.6 .2M324.5 238.5l-.7 .3M324.5 238.2l-.7 .3"/>
<path d="M326.5 233.8a.69 .69 0 0 1 .9 .4 .69 .69 0 0 1-.5 .9 .9 .9 0 0 1-.4-1.3zM329.6 234.8a.69 .69 0 0 1 1 .5 .69 .69 0 0 1-.6 .9 .9 .9 0 0 1-.4-1.4zM332.4 232.5l1.3 .1M333.1 231.1v1.4M333.1 232.6v1.4M333.1 234l.6 .3M333.1 234l-.7 .3M333.1 220.1l.6 .4M333.1 220.1l-.7 .3M333.7 232.4v-1.5l-1.3 .5v3.5l1.3-.6M333.7 232.6v1.7M334 222.8l.4 .2-1 .4-.8-.2"/>
<path d="M334 227.3l.4 .2-1 .4-.8-.1M334 231.9l.4 .2-1 .4-1-.3M334 236.4l.4 .2M334.1 222.6l.4 .1 .1 .4-1.2 .5-.8-.2M334.1 227.1l.4 .2 .1 .3-1.2 .5-.8-.1M334.1 231.7l.4 .1 .1 .4-.9 .4M334.1 236.2l.4 .2 .1 .3-1.2 .5-.8-.1M334.2 222.9v.1M334.2 223.3v3.9M334.2 227.4v.2M334.2 227.8v4M334.2 232v.2"/>
<path d="M334.2 232.4v3.9M334.2 236.5v.2M334.2 236.9v3.4M334.4 236.6l-1 .4-.8-.1M11.7 248.3v1.4M11.7 251.3v1.5M14 251.4h12.3l2.4 3.1h-17zM14.1 248.3v2.6M26.3 248.3v2.6M28.7 248.3v1.4M28.7 251.3v1.5M43.6 246.9h28.3"/>
<path d="M43.6 246.9v13.3M43.6 246.9l1.3 1.3M44.9 248.2h25.7M44.9 258.9h25.7M44.9 248.2v10.7M44.9 258.9l-1.3 1.3M60 246.9l1.6-1.5-1.6-1.6v20.5l1.6-1.6-1.6-1.5M70.6 248.2v10.7M70.6 258.9l1.3 1.3M71.9 246.9v13.3M71.9 246.9l-1.3 1.3M84 254.6l1.4 1.5"/>
<path d="M84.7 253.9v2.9M88.7 259.3l16.6-16.7v16.7zM111.3 259.3h2M111.3 258.3l2 2M111.3 241.6l2 2M111.3 242.6h2M112.3 242.6v16.7M137.3 255.9h21.7v3.2l-2 .5v4.4M139.2 248.3h29.3v17.6M139.2 247.3v2M140.2 247.3l-2 2M157 247.3v2"/>
<path d="M158 247.3l-2 2M159 247.3v2M160 247.3l-2 2M165.1 256.6a2.97 2.97 0 0 0 2.4 .7h1M167.5 255.9h2M167.5 254.9l2 2M167.5 259.6h2M167.5 258.6l2 2M173.5 257.6l1.4 .4 2 .1M175.9 254.9l2 2M175.9 259.4l2 2M175.9 259.9l2 2"/>
<path d="M175.9 255.9h2M201.3 253.8v.8M209.3 246.6h.8M217.3 253.8v.8M231.7 246.6h1.3v16h-1.3zM261.4 240.8h15.5M280.1 244.9h2M280.1 249.4h2M280.1 243.9l2 2M280.1 248.4l2 2M281.1 244.9v4.5M332.4 246.1l1.3 .2"/>
<path d="M333.1 245v1.1M333.1 246.3v1.6M333.1 254.8v.4M333.1 255.4v2.3M333.1 257.7l.6 .3M333.1 257.7l-.7 .3M333.1 247.9l.6 .3M333.1 247.9l-.7 .3M333.4 240.5l2.3 .8M333.4 240.8l2.3 .8M333.7 246v-1.3l-1.3 .6v3.5l1.3-.6M333.7 246.2v2"/>
<path d="M333.7 255.1v-.6l-1.3 .6v3.5l1.3-.6M333.7 255.3v2.7M334 245.5l.4 .2-1 .4-1-.2M334 254.6l.4 .2-1 .4-.9-.2M334 259.2l.4 .2-1 .4-.8-.2M334 250.1l.4 .2M334.1 245.4l.4 .1 .1 .3-.9 .5M334.1 249.9l.4 .2 .1 .3-1.2 .5-.8-.2M334.1 254.5l.4 .1 .1 .3-1.2 .5-1-.2M334.1 259l.4 .2 .1 .3-1.2 .5-.8-.2M334.1 240.2l2.3 .9M334.2 241.1v.2"/>
<path d="M334.2 241.5v3.9M334.2 245.6v.2M334.2 246v4M334.2 250.2v.2M334.2 250.6v3.9M334.2 254.7v.2M334.2 255.1v4M334.2 259.3v.2M334.2 259.7v2.1M334.3 240.6l.5 .1zM334.4 241.1l-1 .5-.8-.2M334.4 250.2l-1 .5-.8-.2"/>
<path d="M334.6 241.2l-1.2 .6-.8-.2M335.2 241.4v20.6M335.4 241h.5zM335.7 241.3h.1M335.7 241.6h.1M335.7 241.3v.3M335.8 241.3v.3M336 241.5v20.1l-.8 .4M336.4 241.1l-.6 .2M336.4 241.1v.2l-.6 .3M344.6 250.3h68.5v39.3h-68.5zM43.6 260.2h28.3"/>
<path d="M77.3 274h46.5M88.7 265.3h16.6M88.7 264.3v2M89.7 264.3l-2 2M105.3 264.3v2M106.3 264.3l-2 2M135.5 275.5h25.8M136.7 263.4h20.3M137.3 263.9h19.7M139.2 260h18.8l.6 .2 .5 .4 .1 2.6-.1 .6-.5 .4-.6 .2h-18.8v-.4h18.8l.4-.1 .4-.7-.1-2.4-.7-.4h-18.8zM157 264.4v1.5h-19.7M167.5 265.9h2"/>
<path d="M167.5 264.9l2 2M167.5 264.2h2M167.5 263.2l2 2M168.4 265.8v7.1M168.4 265.8l-.4 1.5M168.4 265.8l.4 1.5M168.5 265a4.1 4.1 0 0 0-3.4 1.1M175.9 265.9h2M175.9 264.9l2 2M175.9 260.4h2M175.9 260.9h2M176.8 265.8v7.1"/>
<path d="M176.8 265.8l-.4 1.5M176.8 265.8l.4 1.5M176.9 263.4h-3.4M209.3 262.6h.8M254 275.9h30.9M257.3 267.4h9l1.7-2.5 2.9 5.5 1.6-3h7M261.4 267.4v-22.5h4.8l3.1 4.5h7.6v18M334.2 261.8l-2.1 .9M334.2 261.8l1 .2M344.6 272.7h68.5M344.6 267.2h68.5M344.6 278.7h68.5"/>
<path d="M384.1 267.2v22.4M0 287.1v10h10M344.6 283.9h68.5M420.1 287.1v10h-10"/>
<circle cx="94.5" cy="39.4" r="3"/>
<circle cx="286.2" cy="44.1" r=".09"/>
<circle cx="293.1" cy="46.4" r=".09"/>
<circle cx="300" cy="48.7" r=".09"/>
<circle cx="301.7" cy="40.8" r=".3"/>
<circle cx="303.4" cy="49.9" r=".09"/>
<circle cx="306.9" cy="51" r=".09"/>
<circle cx="310.3" cy="52.1" r=".09"/>
<circle cx="313.7" cy="53.3" r=".09"/>
<circle cx="317.2" cy="54.4" r=".09"/>
<circle cx="320.6" cy="55.6" r=".09"/>
<circle cx="60" cy="117" r=".4"/>
<circle cx="136.4" cy="117" r=".4"/>
<circle cx="144.9" cy="116.9" r=".41"/>
<circle cx="401.5" cy="118.4" r="3.2"/>
<circle cx="72.3" cy="122" r=".37"/>
<circle cx="123.9" cy="122" r=".37"/>
<circle cx="297.1" cy="133.9" r=".21"/>
<circle cx="312.5" cy="139" r=".21"/>
<circle cx="328" cy="144.1" r=".21"/>
<circle cx="60" cy="197.4" r=".4"/>
<circle cx="74.2" cy="197.4" r=".4"/>
<circle cx="90.2" cy="197.4" r=".4"/>
<circle cx="106.2" cy="197.4" r=".4"/>
<circle cx="122.2" cy="197.4" r=".4"/>
<circle cx="136.4" cy="197.4" r=".4"/>
<circle cx="209.3" cy="254.6" r="8"/>
</g>
<g fill="none" stroke="#000" stroke-width=".5">
<path d="M54 43.2l.4-.4h87.6l.4 .4v2l-1.6 .4v5.2h-85.2v-5.2l-1.6-.4zM55.6 116v-.2l-1.6-.4v-2l.4-.4h87.6l.4 .4v2l-1.6 .4v.2M55.6 119.8v1.2h85.2v-1.2M55.6 116.3v3.2M140.8 116.3v3.2"/>
<circle cx="60" cy="46.8" r="1.2"/>
<circle cx="66.7" cy="46.8" r="1.2"/>
<circle cx="75.7" cy="46.8" r="1.2"/>
<circle cx="84.7" cy="46.8" r="1.2"/>
<circle cx="93.7" cy="46.8" r="1.2"/>
<circle cx="102.7" cy="46.8" r="1.2"/>
<circle cx="111.7" cy="46.8" r="1.2"/>
<circle cx="120.7" cy="46.8" r="1.2"/>
<circle cx="129.7" cy="46.8" r="1.2"/>
<circle cx="136.4" cy="46.8" r="1.2"/>
</g>
<g fill="#000">
<circle cx="60" cy="117" r=".4"/>
<circle cx="136.4" cy="117" r=".4"/>
<circle cx="60" cy="197.4" r=".4"/>
<circle cx="74.2" cy="197.4" r=".4"/>
<circle cx="90.2" cy="197.4" r=".4"/>
<circle cx="106.2" cy="197.4" r=".4"/>
<circle cx="122.2" cy="197.4" r=".4"/>
<circle cx="136.4" cy="197.4" r=".4"/>
</g>
<path d="M137.3 253.8v6.2l1.2 .9-2.5 1.9 1.3 1v4.2" fill="none" stroke="#000" stroke-width=".35"/>
<g fill="#fff">
<path d="M346.9 9.5h27.5v5.4h-27.5z"/>
<path d="M405.1 273.8h4.1v3.9h-4.1z"/>
<path d="M346.8 187.4h51.8v4.1h-51.8z"/>
<path d="M357.7 193.9h54.2v4.1h-54.2z"/>
<path d="M346 251.2h27.6v4.2h-27.6z"/>
<path d="M373.6 251.2h1v4.2h-1z"/>
<path d="M374.6 251.2h2.2v4.2h-2.2z"/>
<path d="M346.8 157.6h27.9v4.1h-27.9z"/>
<path d="M359.3 164.1h37.3v4.1h-37.3z"/>
<path d="M359.7 285.1h16.3v3.3h-16.3z"/>
<path d="M405.5 279.4h1.7v3.7h-1.7z"/>
<path d="M367.7 274.1h14.3v3.3h-14.3z"/>
<path d="M347.2 16.6h29.6v5.1h-29.6z"/>
<path d="M348.5 258h44.2v3.6h-44.2z"/>
<path d="M361.9 279.8h20.4v3.3h-20.4z"/>
<path d="M404.8 268.8h2.9v3.3h-2.9z"/>
<path d="M360.7 268.5h14.3v3.3h-14.3z"/>
</g>
<path d="M205.9 157.3h11M346.8 161.3h28.4M346.8 191h52.7M346 254.9h28.1" fill="none" stroke="#000" stroke-width=".41"/>
<g fill="none" stroke="#000" stroke-width=".3">
<path d="M207.9 18.7h62.1v21.6h-62.1zM207.9 34.8h62.1M207.9 29.3h62.1M240.5 29.3v11M346.7 35.5h26.8M207.9 42.3h62.3v43.7h-62.3zM207.9 58.4h62.3M207.9 52.9h62.3M221.2 52.9v33.1M254.2 52.9v33.1M84.5 65.8h20M207.9 75h62.3"/>
<path d="M207.9 69.4h62.3M207.9 63.9h62.3M346.7 70.2h10.8M207.9 80.5h62.3M207.9 88.8h62.5v20.2h-62.5zM207.9 99.4h62.5M220.8 99.4v9.6M245.3 99.4v9.6M207.9 112.7h63.2v25h-63.2zM207.9 104.2h62.5M346.7 102.8h15.2M84.5 134.9h18.8"/>
<path d="M207.9 132.9h63.2M207.9 128.1h63.2M207.9 123.3h63.2M223.3 123.3v14.4M246.5 123.3v14.4M43.6 239.9v3.9M44.9 239.9v3.9M70.6 239.9v3.9M71.9 239.9v3.9M84.5 228.3h20.3M345 232.8h67.9v17.1h-67.9zM345 236h67.9"/>
<path d="M345 239.3h67.9M351.1 232.8v6.5M365.7 232.8v6.5M396.7 232.8v6.5M405.2 232.8v6.5M10.7 245h19M11.7 243.5v3.9M14.1 243.5v3.9M26.3 243.5v3.9M28.7 243.5v3.9M30.3 254.5h3.9M30.3 251.4h3.9"/>
<path d="M32.7 250.4v5.1M42.6 241.4h30.3M74.6 248.2h5.3M76 258.9h3.9M76.8 246.9h3.1M78.4 245.9v15.3M196.6 245.6l2 2M196.6 246.6h2M197.6 246.6v16M201.3 243.3h16M201.3 242.3v2M202.3 242.3l-2 2"/>
<path d="M217.3 242.3v2M218.3 242.3l-2 2M231.7 243.3h1.3M231.7 242.3v2M232.7 242.3l-2 2M233 242.3v2M234 242.3l-2 2M238.8 246.6h2M238.8 245.6l2 2M239.8 246.6v16M9.7 265.1h22.6M17.7 276.2h49.2"/>
<path d="M52.1 268.2h9.3M76.8 260.2h3.1M196.6 261.6l2 2M196.6 262.6h2M201.1 268.2h15.8M205.4 275.9h27.9M225.9 268.2h12.6M238.8 262.6h2M238.8 261.6l2 2M302.8 267.9h18.9"/>
<circle cx="81" cy="65.8" r="3"/>
<circle cx="81" cy="134.9" r="3"/>
<circle cx="81" cy="228.3" r="3"/>
<circle cx="299.3" cy="267.9" r="3"/>
</g>
<g fill="none" stroke="#000" stroke-width=".35">
<path d="M12.4 244.3l-1.5 1.5M14.8 244.3l-1.5 1.5M27 244.3l-1.5 1.5M29.4 244.3l-1.5 1.5M31.9 253.7l1.5 1.5M31.9 250.6l1.5 1.5M44.3 240.6l-1.5 1.5M45.7 240.6l-1.5 1.5M71.4 240.6l-1.5 1.5M72.7 240.6l-1.5 1.5M77.7 259.5l1.5 1.5M77.7 258.2l1.5 1.5"/>
<path d="M77.7 247.5l1.5 1.5M77.7 246.2l1.5 1.5"/>
</g>
<text font-size="4.9" x="346.9" y="13.9">PROJECT -:</text>
<text font-size="4.6" x="347.2" y="20.7">MF FACTORY</text>
<g font-size="4.2">
<text x="85.4" y="64">SECTION</text>
<text x="79.6" y="67.2">1</text>
<text x="79.6" y="136.4">2</text>
<text x="85.4" y="133.2">SECTION</text>
<text x="85.4" y="226.6">SECTION</text>
<text x="79.6" y="229.8">3</text>
<text x="297.9" y="269.4">4</text>
<text x="303.7" y="266.2">3D VIEW</text>
</g>
<g font-size="3.5">
<text x="94.7" y="21">2210</text>
<text x="151.8" y="24.3">LENGTH</text>
<text x="226.5" y="25.1">Material Takeoff</text>
<text x="54.4" y="31.8">150</text>
<text x="60.8" y="31.8">168</text>
<text x="68.3" y="31.8">225</text>
<text x="77.3" y="31.8">225</text>
<text x="86.3" y="31.8">225</text>
<text x="95.3" y="31.8">225</text>
<text x="104.3" y="31.8">225</text>
<text x="113.4" y="31.8">225</text>
<text x="122.4" y="31.8">225</text>
<text x="130.5" y="31.8">168</text>
<text x="136.9" y="31.8">150</text>
<text x="151.8" y="35.1">N4/SHEAR KEY</text>
<text x="218.9" y="33.4">Volume</text>
<text x="249.8" y="33.4">Weight</text>
<text x="346.7" y="35.2">GENERAL NOTES:</text>
<text x="92.1" y="40.8">MF</text>
<text x="218.5" y="38.9">3.98 m³</text>
<text x="247" y="38.9">9939.48 kg</text>
<text x="46.1" y="47.4" transform="rotate(-90 46.1 47.4)">100</text>
<text x="349.6" y="47.3">GRADE OF CONCRETE</text>
<text x="395.5" y="47.3">- M40</text>
<text x="38.1" y="49.6" transform="rotate(-90 38.1 49.6)">200</text>
<text x="46.1" y="53.7" transform="rotate(-90 46.1 53.7)">100</text>
<text x="226.7" y="49">Insert Schedule</text>
<text x="208.9" y="57.1">Ref No.</text>
<text x="234.1" y="57.1">Type</text>
<text x="257.6" y="57.1">Count</text>
<text x="349.6" y="54.6">GRADE OF STEEL</text>
<text x="395.5" y="54.6">- Fe500</text>
<text x="212.6" y="62.6">N1</text>
<text x="226.6" y="62.6">RR-SA-7.5-260</text>
<text x="261.2" y="62.6">2</text>
<text x="349.6" y="62.3">STRIPPING STRENGTH</text>
<text x="395.5" y="62.3">- M20</text>
<text x="212.3" y="68.1">N2</text>
<text x="226.8" y="68.1">RR-SA-2.5-150</text>
<text x="261.2" y="68.1">8</text>
<text x="346.7" y="69.9">COVER</text>
<text x="212.3" y="73.6">N3</text>
<text x="226.8" y="73.6">RR-SA-4.0-180</text>
<text x="261.2" y="73.6">4</text>
<text x="351.8" y="76.8">WALL</text>
<text x="397.8" y="76.8">- 30mm</text>
<text x="94.7" y="82.2">2210</text>
<text x="212.3" y="79.1">N4</text>
<text x="223.4" y="79.1">60 mm dowel tube</text>
<text x="260.6" y="79.1">10</text>
<text x="351.8" y="83.5">CORBEL</text>
<text x="397.8" y="83.5">- 25mm</text>
<text x="150" y="85.4">LENGTH/RECESS</text>
<text x="211.1" y="84.6">N4A</text>
<text x="228.6" y="84.6">20Ø SLEEVE</text>
<text x="261.2" y="84.6">3</text>
<text x="55.6" y="90.2">210</text>
<text x="62.8" y="90.2">150</text>
<text x="79" y="90.2">670</text>
<text x="95.6" y="90.2">150</text>
<text x="111.8" y="90.2">670</text>
<text x="128.4" y="90.2">150</text>
<text x="135.6" y="90.2">210</text>
<text x="150" y="93.5">RECESS 150X150X30mm</text>
<text x="223.5" y="95.3">Dowel Bar Schedule</text>
<text x="349.6" y="91.6">ALL DIMENSIONS ARE IN MM</text>
<text x="60.3" y="98.2">460</text>
<text x="94.7" y="98.2">1290</text>
<text x="130.3" y="98.2">460</text>
<text x="150" y="101.5">N2</text>
<text x="56.8" y="106.2">285</text>
<text x="78.9" y="106.2">820</text>
<text x="111.8" y="106.2">820</text>
<text x="133.9" y="106.2">285</text>
<text x="209" y="103">Ref.No</text>
<text x="211.2" y="107.8">N15</text>
<text x="222.8" y="103">Bar Diameter</text>
<text x="227.8" y="107.8">20 mm</text>
<text x="253.3" y="103">Count</text>
<text x="256.9" y="107.8">6</text>
<text x="346.7" y="102.5">LEGENDS:</text>
<text x="47.5" y="111.6" transform="rotate(-90 47.5 111.6)">10</text>
<text x="150" y="109.5">N4A</text>
<text x="349.6" y="110.8">ERECTION MARK</text>
<text x="384.3" y="110.8">-</text>
<text x="23.5" y="119.8" transform="rotate(-90 23.5 119.8)">200</text>
<text x="31.5" y="114.8" transform="rotate(-90 31.5 114.8)">10</text>
<text x="39.5" y="114.5" transform="rotate(-90 39.5 114.5)">170</text>
<text x="47.5" y="119.2" transform="rotate(-90 47.5 119.2)">160</text>
<text x="215.2" y="119.2">U Bar&amp;Projecting Bar Schedule</text>
<text x="349.6" y="119.1">MOULD FACE</text>
<text x="384.2" y="119.1">-</text>
<text x="399.1" y="119.7">MF</text>
<text x="31.5" y="123.7" transform="rotate(-90 31.5 123.7)">190</text>
<text x="39.5" y="122.3" transform="rotate(-90 39.5 122.3)">30</text>
<text x="47.5" y="125.8" transform="rotate(-90 47.5 125.8)">30</text>
<text x="210.2" y="126.8">Ref.No</text>
<text x="212.4" y="131.6">N11</text>
<text x="224.6" y="126.8">Bar Diameter</text>
<text x="230.5" y="131.6">8 mm</text>
<text x="254.2" y="126.8">Count</text>
<text x="256.8" y="131.6">89</text>
<text x="212.4" y="136.4">N12</text>
<text x="230.5" y="136.4">8 mm</text>
<text x="256.8" y="136.4">12</text>
<text x="94.7" y="149.8">2210</text>
<text x="150" y="153.1">LENGTH</text>
<text x="94.7" y="157.8">2210</text>
<text x="150" y="161.1">LEDGE</text>
<text x="205.9" y="156.9">NOTE: FOR REINFORCEMENT DETAILS</text>
<text x="218.4" y="161">REFER PW-GF-02(R)</text>
<text x="346.8" y="160.9">CONTRACTOR -:</text>
<text x="60.3" y="165.8">460</text>
<text x="94.7" y="165.8">1290</text>
<text x="130.3" y="165.8">460</text>
<text x="359.3" y="167.3">VME Precast Products</text>
<text x="53.4" y="173.8">100</text>
<text x="85.4" y="173.8">T8@200mm C/C</text>
<text x="137.8" y="173.8">100</text>
<text x="150" y="169.1">N1</text>
<text x="150" y="177.1">N12</text>
<text x="54.4" y="181.8">150</text>
<text x="64.2" y="181.8">355</text>
<text x="79.3" y="181.8">400</text>
<text x="95.3" y="181.8">400</text>
<text x="111.3" y="181.8">400</text>
<text x="126.5" y="181.8">355</text>
<text x="136.9" y="181.8">150</text>
<text x="150" y="185.1">N15</text>
<text x="346.8" y="190.7">STRUCTURAL CONSULTANT -:</text>
<text x="29.6" y="197.2" transform="rotate(-90 29.6 197.2)">100</text>
<text x="45.6" y="196.5" transform="rotate(-90 45.6 196.5)">100</text>
<text x="357.7" y="197.1">ES STRUCTURAL CONSULTANT</text>
<text x="13.6" y="200.3" transform="rotate(-90 13.6 200.3)">200</text>
<text x="21.6" y="200.3" transform="rotate(-90 21.6 200.3)">200</text>
<text x="29.6" y="203.4" transform="rotate(-90 29.6 203.4)">100</text>
<text x="37.6" y="200.3" transform="rotate(-90 37.6 200.3)">200</text>
<text x="45.6" y="203.2" transform="rotate(-90 45.6 203.2)">100</text>
<text x="21.6" y="207" transform="rotate(-90 21.6 207)">150</text>
<text x="37.6" y="212.7" transform="rotate(-90 37.6 212.7)">420</text>
<text x="42.3" y="239.6">10</text>
<text x="55" y="239.6">110</text>
<text x="69.4" y="239.6">10</text>
<text x="156.1" y="238.2">40</text>
<text x="261" y="238.8">70</text>
<text x="266.2" y="238.8">10</text>
<text x="271.3" y="238.8">120</text>
<text x="11" y="243.3">10</text>
<text x="18.2" y="243.3">55</text>
<text x="25.5" y="243.3">10</text>
<text x="206.4" y="241.4">300</text>
<text x="230.7" y="241.4">15</text>
<text x="62.2" y="246.2">A</text>
<text x="76.7" y="247" transform="rotate(-90 76.7 247)">10</text>
<text x="90.5" y="246.8" transform="rotate(-45 90.5 246.8)">14</text>
<text x="145.3" y="246.4">400</text>
<text x="156.1" y="246.4">40</text>
<text x="279.2" y="249" transform="rotate(-90 279.2 249)">40</text>
<text x="38.5" y="254.9" transform="rotate(-90 38.5 254.9)">25</text>
<text x="82.7" y="255.5" transform="rotate(-90 82.7 255.5)">55</text>
<text x="110.3" y="252.6" transform="rotate(-90 110.3 252.6)">10</text>
<text x="166.7" y="256.6" transform="rotate(-90 166.7 256.6)">80</text>
<text x="175.1" y="257.6" transform="rotate(-90 175.1 257.6)">60</text>
<text x="195.6" y="257.4" transform="rotate(-90 195.6 257.4)">300</text>
<text x="237.8" y="257.4" transform="rotate(-90 237.8 257.4)">300</text>
<text x="346" y="254.5">DRAWING TITLE</text>
<text x="374.6" y="254.5">-:</text>
<text x="61.8" y="263.8">A</text>
<text x="76.7" y="262.7" transform="rotate(-90 76.7 262.7)">10</text>
<text x="95.4" y="263.3">10</text>
<text x="166.7" y="263.1" transform="rotate(-90 166.7 263.1)">86</text>
<text x="175.1" y="262.2" transform="rotate(-90 175.1 262.2)">10</text>
<text x="9.7" y="264.7">SECTION A-A</text>
<text x="52.1" y="267.9">PLAN</text>
<text x="166.7" y="269.9" transform="rotate(-90 166.7 269.9)">34</text>
<text x="175.1" y="268.6" transform="rotate(-90 175.1 268.6)">130</text>
<text x="17.7" y="275.8">TYPICAL SHEAR KEY DETAIL</text>
<text x="77.3" y="273.6">TYPICAL CHAMFER DETAIL</text>
<text x="135.5" y="275.1">NOTCH DETAIL</text>
<text x="205.4" y="275.6">RECESS DETAIL</text>
<text x="254" y="275.6">TOP NOTCH DETAIL</text>
<text x="169.6" y="281.3" transform="rotate(-90 169.6 281.3)">N11</text>
<text x="178" y="287.4" transform="rotate(-90 178 287.4)">NOTCH</text>
<text x="404.6" y="288.4">GF</text>
</g>
<text font-size="3.4" x="405.1" y="276.9">A3</text>
<g font-size="3.2">
<text x="348.5" y="260.9">PW-GF-04-MOULD DRAWING</text>
<text x="405.5" y="282.4">0</text>
</g>
<g font-size="3">
<text x="359.3" y="172.9">Arihant Esta, 2g2, 2</text>
<text x="388.8" y="172.9">floor,</text>
<text x="359.3" y="176.2">No.370, Church Road, Mogappair East,</text>
<text x="359.3" y="179.5">Chennai-600037.</text>
<text x="359.3" y="182.8">Tel:+91- 98400 - 41400 / 90802 - 22066</text>
<text x="357.7" y="201.1">B167, 12th cross street, Jawahar Nagar,</text>
<text x="357.7" y="204.4">Palayamkottai, Tirunelveli-627007</text>
<text x="357.7" y="207.8">Cell No: +91 9865803764</text>
<text x="345.1" y="270.9">JOB NO. :</text>
<text x="360.7" y="271.1">ESP24075</text>
<text x="384.8" y="271.4">DRAWN BY:-</text>
<text x="404.8" y="271.4">IH</text>
<text x="345.1" y="276.8">ELEMENT NO. :</text>
<text x="367.7" y="276.8">PW-GF-04</text>
<text x="384.8" y="276.8">SHEET SIZE:-</text>
<text x="345.1" y="282.4">DWG. NO. :</text>
<text x="345.1" y="287.7">SCALE :</text>
<text x="359.7" y="287.7">As indicated</text>
<text x="361.9" y="282.4">PW-GF-04(M2)</text>
<text x="384.8" y="282.4">REV.NO:-</text>
<text x="384.8" y="288">LEVEL. :</text>
</g>
<g font-size="2.8">
<text x="87.2" y="70.2">1 : 25</text>
<text x="87.2" y="139.4">1 : 25</text>
<text x="87.2" y="232.8">1 : 25</text>
<text x="201.1" y="267.8">ELEVATION</text>
<text x="225.9" y="267.8">SECTION</text>
</g>
<g font-size="2.5">
<text x="345.9" y="238.6">Rev</text>
<text x="347.4" y="235.3">0</text>
<text x="353.6" y="235.3">02-08-25</text>
<text x="355.9" y="238.6">Date</text>
<text x="372" y="235.3">FOR APPROVAL</text>
<text x="375.3" y="238.6">Description</text>
<text x="398.2" y="238.6">Chkd</text>
<text x="406" y="238.6">Appd.</text>
<text x="366" y="245.4">REVISION SCHEDULE</text>
</g>
<g font-size="2.1">
<text x="399.5" y="235.2">PK</text>
<text x="407" y="235.2">PRC</text>
</g>
<text font-size="2" x="385.7" y="172">nd</text>
</svg>
